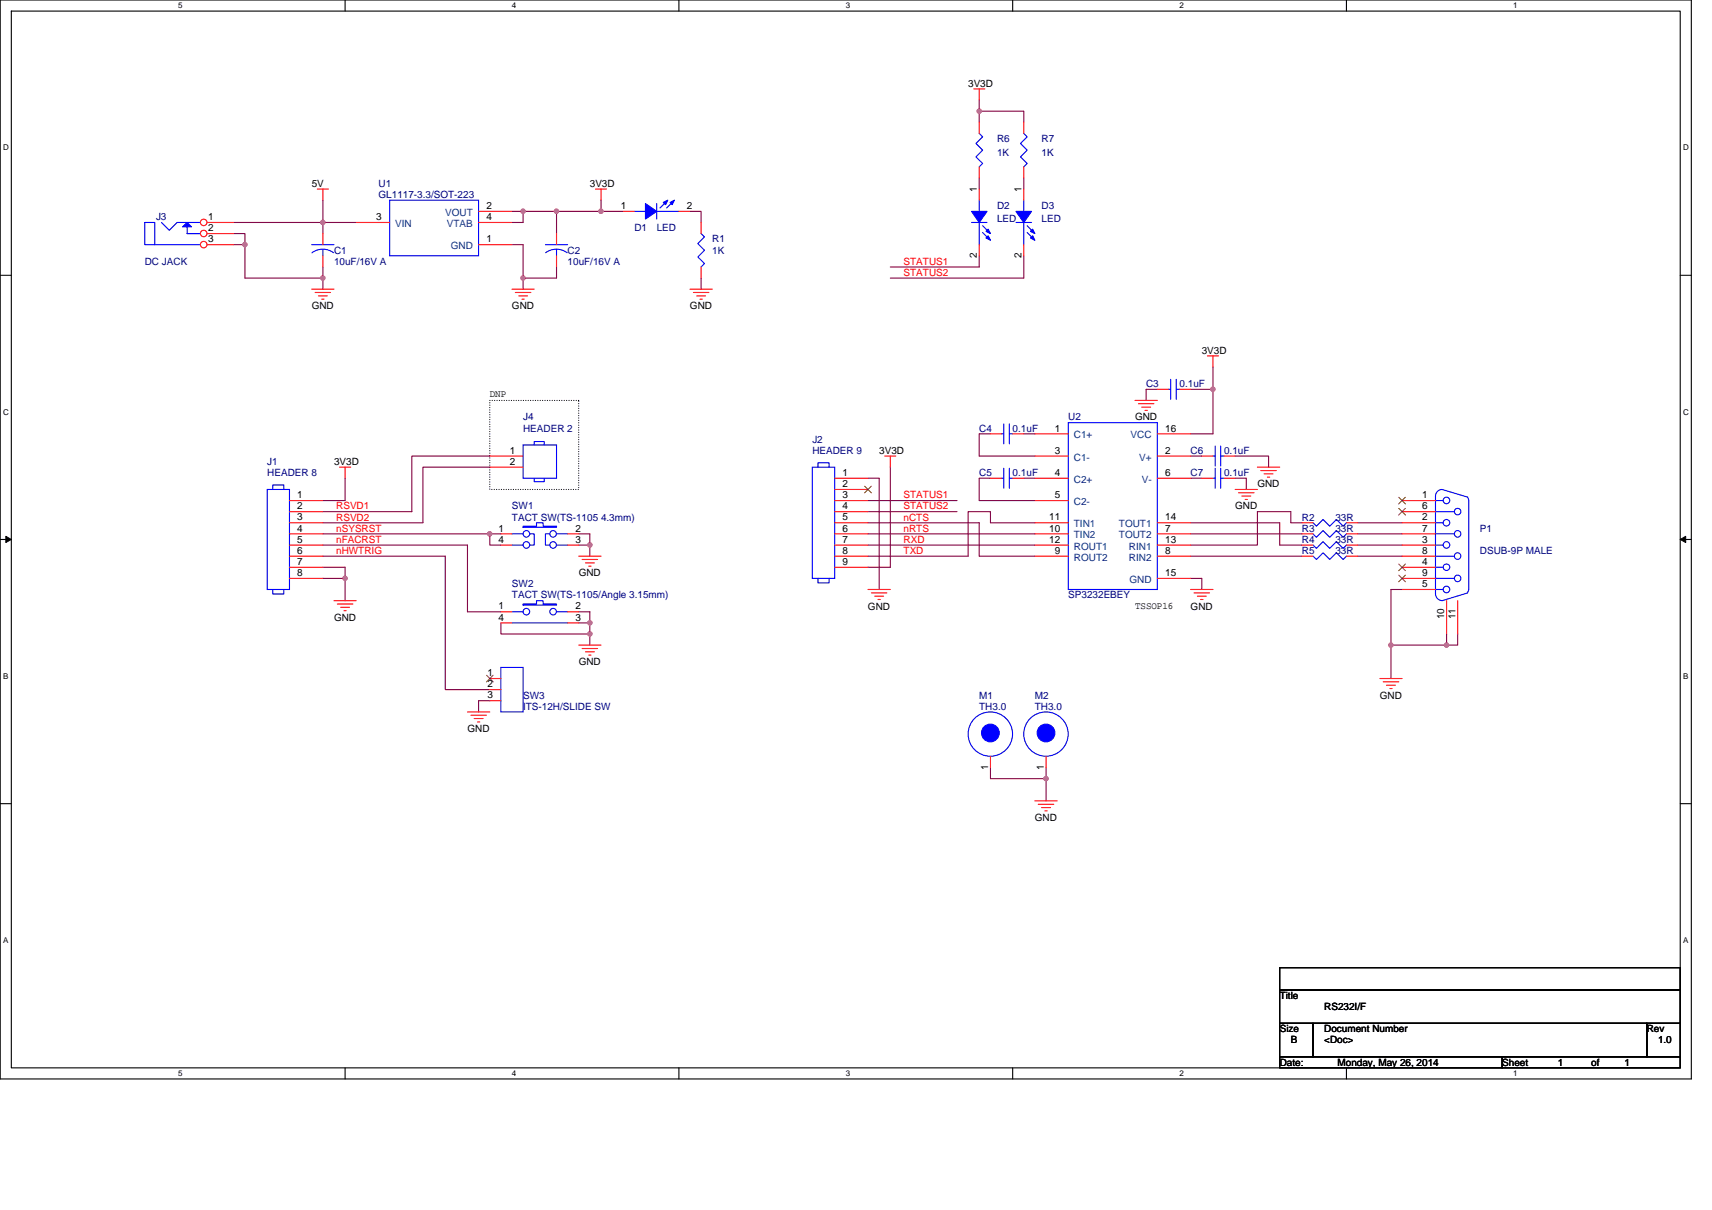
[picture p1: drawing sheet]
<svg xmlns="http://www.w3.org/2000/svg" width="297mm" height="210mm" viewBox="0 0 297 210" stroke-linecap="round" stroke-linejoin="round" font-family="sans-serif">
<path d="M0 0h293.5v187.2h-293.5zM2 1.9h289.5v183.4h-289.5z" fill="none" stroke="#000" stroke-width=".19"/>
<g fill="#fff">
<path d="M30.9 .2h.8v1.6h-.8z"/>
<path d="M30.9 185.5h.8v1.6h-.8z"/>
</g>
<path d="M59.9 0v1.9M59.9 185.3v1.9" fill="none" stroke="#000" stroke-width=".19"/>
<g fill="#fff">
<path d="M88.8 .2h.8v1.6h-.8z"/>
<path d="M88.8 185.5h.8v1.6h-.8z"/>
</g>
<path d="M117.8 0v1.9M117.8 185.3v1.9" fill="none" stroke="#000" stroke-width=".19"/>
<g fill="#fff">
<path d="M146.7 .2h.8v1.6h-.8z"/>
<path d="M146.7 185.5h.8v1.6h-.8z"/>
</g>
<path d="M175.7 0v1.9M175.7 185.3v1.9" fill="none" stroke="#000" stroke-width=".19"/>
<g fill="#fff">
<path d="M204.7 .2h.7v1.6h-.7z"/>
<path d="M204.7 185.5h.7v1.6h-.7z"/>
</g>
<path d="M233.6 0v1.9M233.6 185.3v1.9" fill="none" stroke="#000" stroke-width=".19"/>
<g fill="#fff">
<path d="M262.6 .2h.7v1.6h-.7z"/>
<path d="M262.6 185.5h.7v1.6h-.7z"/>
<path d="M.5 24.8h1v1.6h-1z"/>
<path d="M292 24.8h1v1.6h-1z"/>
<path d="M.5 70.7h1v1.5h-1z"/>
<path d="M292 70.7h1v1.5h-1z"/>
</g>
<path d="M0 47.8h2M291.5 47.8h2" fill="none" stroke="#000" stroke-width=".19"/>
<g fill="#fff">
<path d="M.5 116.5h.9v1.6h-.9z"/>
<path d="M292 116.5h.9v1.6h-.9z"/>
</g>
<path d="M0 93.6h2M291.5 93.6h2" fill="none" stroke="#000" stroke-width=".19"/>
<path d="M1 93.1l1 .5-1 .5zM291.5 93.6l1-.5v1z" fill="#000" stroke="#000" stroke-width=".17"/>
<g fill="#fff">
<path d="M.5 162.4h.9v1.5h-.9z"/>
<path d="M292 162.4h.9v1.5h-.9z"/>
</g>
<path d="M0 139.5h2M291.5 139.5h2M222 167.9h69.5v3.9h-69.5zM222 171.8h69.5v5.8h-69.5zM222 177.6h5.8v5.8h-5.8zM227.8 177.6h57.9v5.8h-57.9zM285.7 177.6h5.8v5.8h-5.8zM222 183.4h38.6v1.9h-38.6zM260.6 183.4h30.9v1.9h-30.9z" fill="none" stroke="#000" stroke-width=".19"/>
<path d="M85 69.5h15.4v15.4h-15.4z" fill="none" stroke="#000" stroke-width=".19" stroke-dasharray="0 .4"/>
<g fill="none" stroke="#800040" stroke-width=".19">
<path d="M169.9 19.3v1.9M169.9 19.3h7.7v1.9M169.9 17.4v1.9M40.6 38.6h15.4v1.9M56 34.7v3.9h5.8M88.8 36.7h2v1.9h-2M90.8 36.7h5.8M96.6 36.7h7.7M96.6 36.7v3.8M104.3 34.7v2M104.3 36.7h3.8M119.7 36.7h1.9v1.9"/>
<path d="M169.9 30.9v1.9M177.6 30.9v1.9M40.6 42.5h1.9M40.6 40.5h1.9v2M42.5 42.5v5.8h13.5v-2M56 48.3v1.9M88.8 42.5h2v5.8h5.8v-2M90.8 48.3v1.9M121.6 48.3v1.9M169.9 44.4v1.9h-15.4M177.6 44.4v3.9h-23.1M85 79.1h-13.5v9.7h-15.5"/>
<path d="M171.8 75.3h-1.9v3.8h9.7M177.6 75.3h2M200.8 67.6h-1.9v1.9M206.6 67.6h3.9M206.6 79.1h1.9M210.5 63.7v3.9M210.5 67.6v7.7h-3.9M214.3 79.1h5.8v2M56 96.5h21.3v23.2h7.7M56 92.6h29v2h1.9M56 98.4h3.9v2M56 94.6h25.1v11.6h5.8"/>
<path d="M59.9 83v3.9h-3.9M85 92.6h1.9M85 81.1h-11.6v9.6h-17.4M100.4 94.6h1.9M100.4 92.6h1.9v2M102.3 94.6v1.9M150.6 86.9h15.4M150.6 90.7h19.3v5.8h9.7M150.6 94.6h29M150.6 88.8h15.4M150.6 83h1.9v19.3M150.6 92.6h29"/>
<path d="M154.5 81.1v17.3h-3.9M171.8 83h-1.9v3.9h9.7M177.6 83h2M179.6 90.7h-7.8v-1.9h-3.8v7.7h-17.4M206.6 90.7h15.4v3.9h3.9M206.6 92.6h19.3M206.6 96.5h19.3M206.6 83h1.9M214.3 83h1.9v1.9M225.9 90.7h-1.9v-1.9h-5.8v5.8h-11.6M235.5 90.7h7.8M235.5 92.6h7.8"/>
<path d="M235.5 94.6h7.8M235.5 96.5h7.8M56 100.4h3.9M59.9 100.4v3.8M86.9 108.1v1.9h15.4v-1.9M100.4 106.2h1.9v1.9M100.4 108.1h1.9M102.3 110v2M206.6 100.4h1.9v1.9M241.3 112v5.8M243.3 102.3h-2v9.7h9.7M251 110v2"/>
<path d="M252.9 110v2h-1.9M85 121.6h-2v1.9M171.8 133.2v1.9h9.7M181.5 135.1v3.9M181.5 133.2v1.9"/>
</g>
<g fill="#f0f" stroke="#f0f" stroke-width=".19">
<circle cx="96.5" cy="36.7" r=".38"/>
<circle cx="90.7" cy="36.7" r=".38"/>
<circle cx="56" cy="38.6" r=".38"/>
<circle cx="56" cy="48.2" r=".38"/>
<circle cx="90.7" cy="48.2" r=".38"/>
<circle cx="42.5" cy="42.4" r=".38"/>
<circle cx="104.3" cy="36.7" r=".38"/>
<circle cx="210.4" cy="67.6" r=".38"/>
<circle cx="59.9" cy="100.4" r=".38"/>
<circle cx="85" cy="92.6" r=".38"/>
<circle cx="102.3" cy="94.6" r=".38"/>
<circle cx="102.3" cy="110" r=".38"/>
<circle cx="181.5" cy="135.1" r=".38"/>
<circle cx="251" cy="111.9" r=".38"/>
<circle cx="241.3" cy="111.9" r=".38"/>
<circle cx="169.9" cy="19.3" r=".38"/>
<circle cx="102.3" cy="108.1" r=".38"/>
</g>
<g fill="none" stroke="#f00" stroke-width=".19">
<path d="M168.9 15.4h2M169.9 15.4v2M55.1 32.8h1.9M56 32.8v1.9M61.8 38.6h5.8M83 36.7h5.8M83 38.6h5.8M103.3 32.8h1.9M104.3 32.8v1.9M108.1 36.7h2M117.8 36.7h1.9M121.6 38.6v1.9"/>
<path d="M169.9 21.2v2M169.9 29v1.9M177.6 32.8v1.9M54.1 50.2h3.9M54.7 50.8h2.7M55.2 51.4h1.6M55.8 51.9h.4M56 40.5v2M56 44.4v1.9M83 42.5h5.8M88.8 50.2h3.9M89.4 50.8h2.7"/>
<path d="M90 51.4h1.5M90.6 51.9h.3M119.7 50.2h3.9M120.3 50.8h2.7M120.9 51.4h1.5M121.5 51.9h.4M121.6 46.3v2M177.6 42.5v1.9M153.5 79.1h1.9M154.5 79.1v2M179.6 75.3h5.8M179.6 79.1h5.8"/>
<path d="M196.9 69.5h3.9M197.5 70.1h2.7M198.1 70.7h1.5M198.7 71.2h.4M200.8 79.1h5.8M200.8 75.3h5.8M200.8 67.6h1.9M204.7 67.6h1.9M208.5 79.1h2M209.5 61.8h1.9M210.5 61.8v1.9M212.4 79.1h1.9"/>
<path d="M50.2 86.9h5.8M50.2 88.8h5.8M50.2 90.7h5.8M50.2 92.6h5.8M50.2 94.6h5.8M50.2 96.5h5.8M50.2 98.4h5.8M58.9 81.1h2M59.9 81.1v1.9M86.9 92.6h1.9M86.9 94.6h1.9M98.5 92.6h1.9"/>
<path d="M98.5 94.6h1.9M100.4 96.5h3.9M101 97.1h2.7M101.6 97.7h1.5M102.1 98.3h.4M144.8 83h5.8M144.8 84.9h5.8M144.8 86.9h5.8M144.8 88.8h5.8M144.8 90.7h5.8M144.8 92.6h5.8M144.8 94.6h5.8"/>
<path d="M144.8 96.5h5.8M144.8 98.4h5.8M171.8 83h2M175.7 83h1.9M179.6 83h5.8M179.6 86.9h5.8M179.6 96.5h5.8M179.6 92.6h5.8M179.6 90.7h5.8M179.6 94.6h5.8M200.8 83h5.8M200.8 92.6h5.8"/>
<path d="M200.8 90.7h5.8M200.8 96.5h5.8M200.8 94.6h5.8M208.5 83h2M212.4 83h1.9M214.3 84.9h3.9M214.9 85.5h2.7M215.5 86.1h1.5M216 86.7h.4M218.2 81.1h3.8M218.8 81.7h2.6M219.3 82.2h1.6"/>
<path d="M219.9 82.8h.4M225.9 96.5h1.9M225.9 90.7h1.9M225.9 92.6h1.9M233.6 96.5h1.9M233.6 90.7h1.9M233.6 92.6h1.9M243.3 98.4h5.8M243.3 96.5h5.8M243.3 94.6h5.8M243.3 92.6h5.8M243.3 90.7h5.8"/>
<path d="M243.3 88.8h5.8M243.3 86.9h5.8M50.2 100.4h5.8M58 104.2h3.8M58.5 104.8h2.7M59.1 105.4h1.5M59.7 106h.4M85 117.8h1.9M85 119.7h1.9M86.9 106.2h1.9M86.9 108.1h1.9M98.5 106.2h1.9"/>
<path d="M98.5 108.1h1.9M100.4 112h3.9M101 112.5h2.7M101.6 113.1h1.5M102.1 113.7h.4M150.6 102.3h3.9M151.2 102.9h2.7M151.8 103.5h1.5M152.3 104h.4M200.8 100.4h5.8M206.6 102.3h3.9M207.2 102.9h2.7"/>
<path d="M207.7 103.5h1.6M208.3 104h.4M239.4 117.8h3.9M240 118.3h2.7M240.6 118.9h1.5M241.1 119.5h.4M243.3 102.3h5.8M243.3 100.4h5.8M251 104.2v5.8M252.9 104.2v5.8M81.1 123.5h3.9M81.7 124.1h2.7"/>
<path d="M82.3 124.7h1.5M82.8 125.3h.4M85 121.6h1.9M171.8 131.3v1.9M179.6 139h3.8M180.1 139.6h2.7M181.5 131.3v1.9M180.7 140.1h1.6M181.3 140.7h.4"/>
</g>
<g fill="none" stroke="#00f" stroke-width=".19">
<path d="M25.1 38.6h1.8v3.9h-1.8zM28 38.6l1.4 1.4 1.3-1.4h4.1M32.5 39.4v1.1M67.6 34.7h15.4v9.7h-15.4zM110.1 36.7h1.9M113.9 35.3v2.7M113.9 36.7h3.9M115.7 34.9l-1.2 1.2M116.8 34.9l-1.1 1.2M169.9 23.2l.6 .5-1.2 1.2 1.2 1.2-1.2 1.1 1.2 1.2-.6 .6M176.3 38.6h2.7M177.6 34.7v2"/>
<path d="M177.6 38.6v3.9M178.2 39.2l1.2 1.1M26.9 42.5h7.9M32.5 40.5h2.3zM54.1 42.5h3.9M56 43.2v1.2M57.9 43.9a3.1 3.1 0 0 0-3.8 0M121.6 40.5l.6 .6-1.1 1.2 1.1 1.1-1.1 1.2 1.1 1.1-.6 .6M178.2 40.3l1.2 1.2M185.4 73.3h15.4v29h-15.4zM202.7 67.6h.4M203.1 65.8v3.5"/>
<path d="M204.1 67.6h.6M204.1 65.8v3.5M210.5 79.1h.3M210.8 77.4v3.5M211.8 79.1h.6M211.8 77.4v3.5M46.4 84.9h3.8v17.4h-3.8zM47.3 84.9v-.7h2v.7M88.8 92.6h2M88.8 94.6h2M90.8 91.3h2.3v-.6h1.1v.6h2.4v.2h-5.8zM91.9 92.6h.8v2h-.8"/>
<path d="M95.4 92.6h-.8v2h.8M96.6 92.6h1.9M96.6 94.6h1.9M140.9 81.1h3.9v19.3h-3.9zM141.9 81.1v-.8h1.9v.8M173.8 83h.4M174.2 81.3v3.4M175.1 83h.6M175.1 81.3v3.4M210.5 83h.3M210.8 81.3v3.4M211.8 83h.6"/>
<path d="M211.8 81.3v3.4M227.8 96.5l.6 .6 1.1-1.2 1.2 1.2 1.2-1.2 1.1 1.2 .6-.6M227.8 90.7l.6 .6 1.1-1.2 1.2 1.2 1.2-1.2 1.1 1.2 .6-.6M227.8 92.6l.6 .6 1.1-1.1 1.2 1.1 1.2-1.1 1.1 1.1 .6-.6M249.1 96.5h3.2M249.1 92.6h3.2M249.1 88.8h3.2M249.1 86.1a1.13 1.13 0 0 1 1.1-1.2l4.5 1.4M249.1 98.4h1.3M249.1 94.6h1.3M249.1 90.7h1.3M249.1 86.9h1.3"/>
<path d="M249.1 86.1v17a1.18 1.18 0 0 0 1.1 1.1l4.5-1.3M254.6 86.3l.2 .5M254.8 86.9v15.4l-.2 .5M47.3 102.3v.8h2v-.8M86.9 115.8h3.9v7.7h-3.9zM88.8 106.2h2M88.8 108.1h9.7M90.8 104.8h2.3v-.6h1.1v.6h2.4v.2h-5.8zM96.6 106.2h1.9M141.9 100.4v.8h1.9v-.8M249.1 100.4h3.2M249.1 102.3h1.3"/>
<circle cx="91.3" cy="94.6" r=".57"/>
<circle cx="91.3" cy="92.6" r=".57"/>
<circle cx="96" cy="92.6" r=".57"/>
<circle cx="96" cy="94.6" r=".57"/>
<circle cx="251" cy="90.7" r=".57"/>
<circle cx="251" cy="94.6" r=".57"/>
<circle cx="251" cy="86.8" r=".57"/>
<circle cx="251" cy="98.4" r=".57"/>
<circle cx="252.9" cy="92.6" r=".57"/>
<circle cx="252.9" cy="96.5" r=".57"/>
<circle cx="252.9" cy="88.8" r=".57"/>
<circle cx="91.3" cy="106.1" r=".57"/>
<circle cx="96" cy="106.1" r=".57"/>
<circle cx="251" cy="102.3" r=".57"/>
<circle cx="252.9" cy="100.4" r=".57"/>
<circle cx="171.8" cy="127.4" r="3.8"/>
<circle cx="181.5" cy="127.4" r="3.8"/>
</g>
<path d="M150 84.4l1.2 1.1M151.2 84.4l-1.2 1.1M242.7 99.8l1.2 1.2M242.7 97.9l1.2 1.1M242.7 88.2l1.2 1.2M242.7 86.3l1.2 1.2M243.8 99.8l-1.1 1.2M243.8 97.9l-1.1 1.1M243.8 88.2l-1.1 1.2M243.8 86.3l-1.1 1.2M84.4 117.2l1.2 1.1M85.6 117.2l-1.2 1.1" fill="none" stroke="#804000" stroke-width=".17"/>
<g fill="#00f" stroke="#00f" stroke-width=".19">
<path d="M176.3 36.7h2.7l-1.4 1.9z" fill-rule="evenodd"/>
<path d="M179.2 40.9l.4 .8-.8-.4z" fill-rule="evenodd"/>
<path d="M179.2 39.8l.4 .7-.8-.3z" fill-rule="evenodd"/>
<path d="M112 35.3l1.9 1.4-1.9 1.3z" fill-rule="evenodd"/>
<path d="M116.2 35.1l.8-.4-.4 .8z" fill-rule="evenodd"/>
<path d="M115.1 35.1l.8-.4-.4 .8z" fill-rule="evenodd"/>
<path d="M31.7 39.4l.8-.8 .7 .8z" fill-rule="evenodd"/>
<circle cx="171.8" cy="127.2" r="1.54"/>
<circle cx="181.5" cy="127.2" r="1.54"/>
</g>
<circle cx="35.3" cy="38.6" r=".57" fill="#fff" stroke="#f00" stroke-width=".19"/>
<path d="M35.9 38.6h4.7" fill="none" stroke="#f00" stroke-width=".19"/>
<circle cx="35.3" cy="40.5" r=".57" fill="#fff" stroke="#f00" stroke-width=".19"/>
<path d="M35.9 40.5h4.7" fill="none" stroke="#f00" stroke-width=".19"/>
<circle cx="35.3" cy="42.4" r=".57" fill="#fff" stroke="#f00" stroke-width=".19"/>
<g fill="none" stroke="#f00" stroke-width=".19">
<path d="M169.9 32.8v1.9M177.6 21.2v2M177.6 29v1.9M35.9 42.5h4.7M96.6 40.5v2M96.6 44.4v1.9M169.9 42.5v1.9M85 79.1h5.8M171.8 75.3h2M175.7 75.3h1.9M85 81.1h5.8M225.9 94.6h1.9"/>
<path d="M233.6 94.6h1.9"/>
</g>
<g fill="none" stroke="#00f" stroke-width=".19">
<path d="M168.6 38.6h2.7M169.9 34.7v2M169.9 38.6v3.9M170.5 39.2l1.1 1.1M177.6 23.2l.6 .5-1.1 1.2 1.1 1.2-1.1 1.1 1.1 1.2-.6 .6M94.6 42.5h3.9M94.7 43.9a3.1 3.1 0 0 1 3.7 0M96.6 43.2v1.2M170.5 40.3l1.1 1.2M90.8 77.2h5.8v5.8h-5.8zM92.7 77.2v-.6h1.7v.6M173.8 75.3h.4"/>
<path d="M174.2 73.6v3.4M175.1 75.3h.6M175.1 73.6v3.4M92.7 83v.6h1.7v-.6M227.8 94.6l.6 .6 1.1-1.2 1.2 1.2 1.2-1.2 1.1 1.2 .6-.6"/>
</g>
<g fill="#00f" stroke="#00f" stroke-width=".19">
<path d="M168.6 36.7h2.7l-1.4 1.9z" fill-rule="evenodd"/>
<path d="M171.1 41.3l.3-.4 .4 .8z" fill-rule="evenodd"/>
<path d="M171.4 39.8l.4 .7-.7-.3z" fill-rule="evenodd"/>
</g>
<g fill="#f0f" stroke="#f0f" stroke-width=".19">
<circle cx="96.5" cy="36.7" r=".38"/>
<circle cx="90.7" cy="36.7" r=".38"/>
<circle cx="56" cy="38.6" r=".38"/>
<circle cx="56" cy="48.2" r=".38"/>
<circle cx="90.7" cy="48.2" r=".38"/>
<circle cx="42.5" cy="42.4" r=".38"/>
<circle cx="104.3" cy="36.7" r=".38"/>
<circle cx="210.4" cy="67.6" r=".38"/>
<circle cx="59.9" cy="100.4" r=".38"/>
<circle cx="85" cy="92.6" r=".38"/>
<circle cx="102.3" cy="94.6" r=".38"/>
<circle cx="102.3" cy="110" r=".38"/>
<circle cx="181.5" cy="135.1" r=".38"/>
<circle cx="251" cy="111.9" r=".38"/>
<circle cx="241.3" cy="111.9" r=".38"/>
<circle cx="169.9" cy="19.3" r=".38"/>
<circle cx="102.3" cy="108.1" r=".38"/>
</g>
<g font-size="1.7">
<text x="168" y="15">3V3D</text>
<text x="54.1" y="32.4">5V</text>
<text x="102.3" y="32.4">3V3D</text>
<text x="169.5" y="33.4" transform="rotate(-90 169.5 33.4)">1</text>
<text x="177.2" y="33.4" transform="rotate(-90 177.2 33.4)">1</text>
<text x="36.1" y="38.2">1</text>
<text x="36.1" y="40.1">2</text>
<text x="65.3" y="38.2">3</text>
<text x="84.4" y="36.3">2</text>
<text x="84.4" y="38.2">4</text>
<text x="107.7" y="36.3">1</text>
<text x="119.1" y="36.3">2</text>
<text x="36.1" y="42.1">3</text>
<text x="84.4" y="42.1">1</text>
<text x="169.5" y="44.8" transform="rotate(-90 169.5 44.8)">2</text>
<text x="177.2" y="44.8" transform="rotate(-90 177.2 44.8)">2</text>
<text x="54.1" y="53.7">GND</text>
<text x="88.8" y="53.7">GND</text>
<text x="119.7" y="53.7">GND</text>
<text x="208.5" y="61.4">3V3D</text>
<text x="85" y="68.9">DNP</text>
<text x="183" y="74.9">1</text>
<text x="196.9" y="73">GND</text>
<text x="202.2" y="74.9">16</text>
<text x="58" y="80.7">3V3D</text>
<text x="88.4" y="78.7">1</text>
<text x="88.4" y="80.7">2</text>
<text x="146.2" y="82.6">1</text>
<text x="152.5" y="78.8">3V3D</text>
<text x="183" y="78.7">3</text>
<text x="183" y="82.6">4</text>
<text x="202.2" y="78.7">2</text>
<text x="202.2" y="82.6">6</text>
<text x="51.6" y="86.5">1</text>
<text x="51.6" y="88.4">2</text>
<text x="146.2" y="84.5">2</text>
<text x="146.2" y="86.5">3</text>
<text x="146.2" y="88.4">4</text>
<text x="183" y="86.5">5</text>
<text x="214.3" y="88.4">GND</text>
<text x="218.2" y="84.5">GND</text>
<text x="246.7" y="88.4">6</text>
<text x="246.7" y="86.5">1</text>
<text x="51.6" y="90.3">3</text>
<text x="51.6" y="92.2">4</text>
<text x="51.6" y="94.2">5</text>
<text x="86.5" y="92.2">1</text>
<text x="86.5" y="94.2">4</text>
<text x="99.8" y="92.2">2</text>
<text x="99.8" y="94.2">3</text>
<text x="146.2" y="90.3">5</text>
<text x="146.2" y="92.2">6</text>
<text x="146.2" y="94.2">7</text>
<text x="182.1" y="92.2">10</text>
<text x="182.1" y="90.3">11</text>
<text x="182.1" y="94.2">12</text>
<text x="202.2" y="94.2">13</text>
<text x="202.2" y="92.2">7</text>
<text x="202.2" y="90.3">14</text>
<text x="246.7" y="94.2">3</text>
<text x="246.7" y="92.2">7</text>
<text x="246.7" y="90.3">2</text>
<text x="51.6" y="96.1">6</text>
<text x="51.6" y="98">7</text>
<text x="51.6" y="100">8</text>
<text x="100.4" y="100">GND</text>
<text x="146.2" y="96.1">8</text>
<text x="146.2" y="98">9</text>
<text x="183" y="96.1">9</text>
<text x="202.2" y="96.1">8</text>
<text x="202.2" y="100">15</text>
<text x="246.7" y="101.9">5</text>
<text x="246.7" y="100">9</text>
<text x="246.7" y="98">4</text>
<text x="246.7" y="96.1">8</text>
<text x="58" y="107.7">GND</text>
<text x="86.5" y="105.8">1</text>
<text x="86.5" y="107.7">4</text>
<text x="99.8" y="105.8">2</text>
<text x="99.8" y="107.7">3</text>
<text x="150.6" y="105.8">GND</text>
<text x="196.9" y="105.6">TSSOP16</text>
<text x="206.6" y="105.8">GND</text>
<text x="250.6" y="107.5" transform="rotate(-90 250.6 107.5)">10</text>
<text x="252.5" y="107.5" transform="rotate(-90 252.5 107.5)">11</text>
<text x="84.6" y="117.3">1</text>
<text x="84.6" y="119.3">2</text>
<text x="100.4" y="115.4">GND</text>
<text x="84.6" y="121.2">3</text>
<text x="239.4" y="121.2">GND</text>
<text x="81.1" y="127">GND</text>
<text x="171.4" y="133.6" transform="rotate(-90 171.4 133.6)">1</text>
<text x="181.1" y="133.6" transform="rotate(-90 181.1 133.6)">1</text>
<text x="179.6" y="142.5">GND</text>
<text x="222" y="173.4">Title</text>
<text x="222" y="179.1">Size</text>
<text x="229.8" y="179.1">Document Number</text>
<text x="229.8" y="175.3">RS232I/F</text>
<text x="285.7" y="179.1">Rev</text>
<text x="222" y="184.9">Date:</text>
<text x="224" y="181.1">B</text>
<text x="229.8" y="181.1">&lt;Doc&gt;</text>
<text x="232.1" y="184.9">Monday, May 26, 2014</text>
<text x="260.6" y="184.9">Sheet</text>
<text x="270.3" y="184.9">1</text>
<text x="276.1" y="184.9">of</text>
<text x="281.9" y="184.9">1</text>
<text x="287.7" y="181.1">1.0</text>
</g>
<g font-size="1.7" fill="#000080">
<text x="173" y="24.7">R6</text>
<text x="173" y="27">1K</text>
<text x="180.7" y="24.7">R7</text>
<text x="180.7" y="27">1K</text>
<text x="65.7" y="32.4">U1</text>
<text x="65.7" y="34.4">GL1117-3.3/SOT-223</text>
<text x="27.1" y="38.2">J3</text>
<text x="110.1" y="40.2">D1</text>
<text x="113.9" y="40.2">LED</text>
<text x="173" y="36.3">D2</text>
<text x="173" y="38.6">LED</text>
<text x="180.7" y="36.3">D3</text>
<text x="180.7" y="38.6">LED</text>
<text x="25.1" y="45.9">DC JACK</text>
<text x="58" y="44">C1</text>
<text x="58" y="45.9">10uF/16V A</text>
<text x="98.5" y="44">C2</text>
<text x="98.5" y="45.9">10uF/16V A</text>
<text x="123.6" y="42.1">R1</text>
<text x="123.6" y="44">1K</text>
<text x="198.9" y="67.2">C3</text>
<text x="204.7" y="67.2">0.1uF</text>
<text x="90.8" y="73">J4</text>
<text x="90.8" y="74.9">HEADER 2</text>
<text x="140.9" y="76.8">J2</text>
<text x="169.9" y="74.9">C4</text>
<text x="175.7" y="74.9">0.1uF</text>
<text x="185.4" y="73">U2</text>
<text x="46.4" y="80.7">J1</text>
<text x="46.4" y="82.6">HEADER 8</text>
<text x="140.9" y="78.8">HEADER 9</text>
<text x="169.9" y="82.6">C5</text>
<text x="175.7" y="82.6">0.1uF</text>
<text x="206.6" y="82.6">C7</text>
<text x="206.6" y="78.8">C6</text>
<text x="212.4" y="82.6">0.1uF</text>
<text x="212.4" y="78.8">0.1uF</text>
<text x="88.8" y="88.4">SW1</text>
<text x="88.8" y="90.3">TACT SW(TS-1105 4.3mm)</text>
<text x="225.9" y="90.3">R2</text>
<text x="225.9" y="92.3">R3</text>
<text x="225.9" y="94.2">R4</text>
<text x="231.7" y="90.3">33R</text>
<text x="231.7" y="92.3">33R</text>
<text x="231.7" y="94.2">33R</text>
<text x="256.8" y="92.3">P1</text>
<text x="88.8" y="101.9">SW2</text>
<text x="225.9" y="96.1">R5</text>
<text x="231.7" y="96.1">33R</text>
<text x="256.8" y="96.1">DSUB-9P MALE</text>
<text x="88.8" y="103.8">TACT SW(TS-1105/Angle 3.15mm)</text>
<text x="185.4" y="103.8">SP3232EBEY</text>
<text x="90.8" y="121.2">SW3</text>
<text x="90.8" y="123.1">ITS-12H/SLIDE SW</text>
<text x="169.9" y="121.2">M1</text>
<text x="169.9" y="123.1">TH3.0</text>
<text x="179.6" y="121.2">M2</text>
<text x="179.6" y="123.1">TH3.0</text>
</g>
<g font-size="1.7" fill="#004080">
<text x="68.6" y="39.4">VIN</text>
<text x="77.2" y="37.5">VOUT</text>
<text x="77.5" y="39.4">VTAB</text>
<text x="78.2" y="43.2">GND</text>
<text x="186.3" y="76.1">C1+</text>
<text x="196.2" y="76.1">VCC</text>
<text x="186.3" y="79.9">C1-</text>
<text x="186.3" y="83.8">C2+</text>
<text x="197.7" y="79.9">V+</text>
<text x="198.1" y="83.8">V-</text>
<text x="186.3" y="87.7">C2-</text>
<text x="186.3" y="93.4">TIN2</text>
<text x="186.3" y="91.5">TIN1</text>
<text x="186.3" y="95.4">ROUT1</text>
<text x="194.1" y="93.4">TOUT2</text>
<text x="194.1" y="91.5">TOUT1</text>
<text x="195.9" y="95.4">RIN1</text>
<text x="186.3" y="97.3">ROUT2</text>
<text x="195.9" y="97.3">RIN2</text>
<text x="196" y="101.2">GND</text>
</g>
<g font-size="1.7" fill="#f00">
<text x="156.8" y="46">STATUS1</text>
<text x="156.8" y="47.9">STATUS2</text>
<text x="58.3" y="88.4">RSVD1</text>
<text x="156.8" y="86.5">STATUS1</text>
<text x="156.8" y="88.4">STATUS2</text>
<text x="58.3" y="94.2">nFACRST</text>
<text x="58.3" y="90.3">RSVD2</text>
<text x="58.3" y="92.3">nSYSRST</text>
<text x="156.8" y="92.3">nRTS</text>
<text x="156.8" y="94.2">RXD</text>
<text x="156.8" y="90.3">nCTS</text>
<text x="58.3" y="96.1">nHWTRIG</text>
<text x="156.8" y="96.1">TXD</text>
</g>
<g font-size="1.4">
<text x="30.9" y="1.5">5</text>
<text x="88.8" y="1.5">4</text>
<text x="146.7" y="1.5">3</text>
<text x="204.7" y="1.5">2</text>
<text x="262.6" y="1.5">1</text>
<text x=".5" y="26.1">D</text>
<text x="292" y="26.1">D</text>
<text x=".5" y="71.9">C</text>
<text x="292" y="71.9">C</text>
<text x=".5" y="117.8">B</text>
<text x="292" y="117.8">B</text>
<text x=".5" y="163.6">A</text>
<text x="292" y="163.6">A</text>
<text x="30.9" y="186.8">5</text>
<text x="88.8" y="186.8">4</text>
<text x="146.7" y="186.8">3</text>
<text x="204.7" y="186.8">2</text>
<text x="262.6" y="186.8">1</text>
</g>
</svg>
